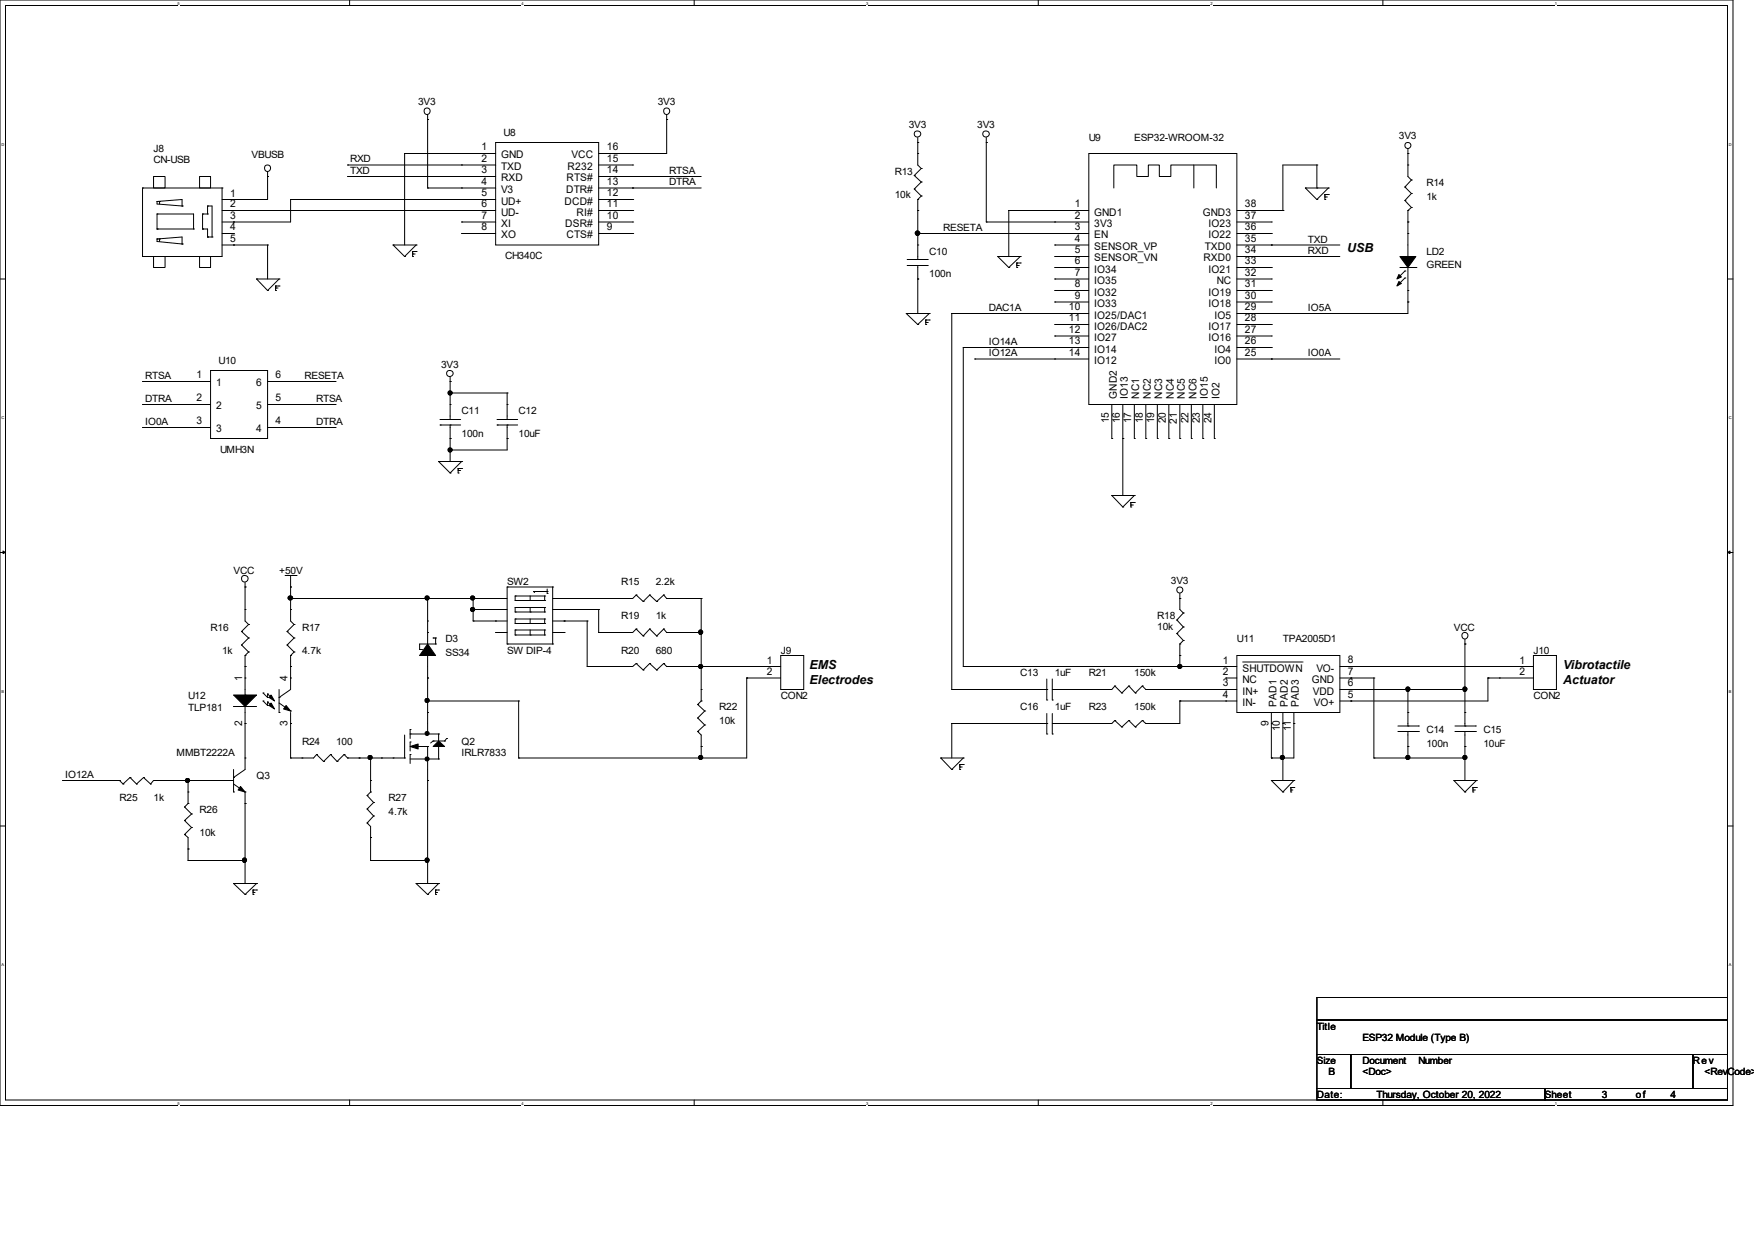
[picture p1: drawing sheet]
<svg xmlns="http://www.w3.org/2000/svg" width="297mm" height="210mm" viewBox="0 0 297 210" stroke-linecap="round" stroke-linejoin="round" font-family="sans-serif">
<path d="M0 0h293.4v187.2h-293.4zM.9 .9h291.5v185.4h-291.5z" fill="none" stroke="#000" stroke-width=".17"/>
<g fill="#fff">
<path d="M30.1 .2h.3v.7h-.3z"/>
<path d="M30.1 186.4h.3v.8h-.3z"/>
</g>
<path d="M59.2 0v.9M59.2 186.3v.9" fill="none" stroke="#000" stroke-width=".17"/>
<g fill="#fff">
<path d="M88.3 .2h.3v.7h-.3z"/>
<path d="M88.3 186.4h.3v.8h-.3z"/>
</g>
<path d="M117.5 0v.9M117.5 186.3v.9" fill="none" stroke="#000" stroke-width=".17"/>
<g fill="#fff">
<path d="M146.6 .2h.4v.7h-.4z"/>
<path d="M146.6 186.4h.4v.8h-.4z"/>
</g>
<path d="M175.8 0v.9M175.8 186.3v.9" fill="none" stroke="#000" stroke-width=".17"/>
<g fill="#fff">
<path d="M204.9 .2h.3v.7h-.3z"/>
<path d="M204.9 186.4h.3v.8h-.3z"/>
</g>
<path d="M234.1 0v.9M234.1 186.3v.9" fill="none" stroke="#000" stroke-width=".17"/>
<g fill="#fff">
<path d="M263.2 .2h.4v.7h-.4z"/>
<path d="M263.2 186.4h.4v.8h-.4z"/>
<path d="M.3 24h.4v.8h-.4z"/>
<path d="M292.7 24h.4v.8h-.4z"/>
<path d="M.3 70.4h.4v.7h-.4z"/>
<path d="M292.7 70.4h.4v.7h-.4z"/>
</g>
<path d="M0 47.2h.9M292.4 47.2h1" fill="none" stroke="#000" stroke-width=".17"/>
<g fill="#fff">
<path d="M.3 116.7h.4v.7h-.4z"/>
<path d="M292.7 116.7h.4v.7h-.4z"/>
</g>
<path d="M0 93.6h.9M.5 93.3l.4 .3-.4 .1zM292.4 93.6h1M292.4 93.6l.5-.3v.4z" fill="none" stroke="#000" stroke-width=".17"/>
<path d="M.5 93.3l.4 .3-.4 .1zM292.4 93.6l.5-.3v.4z" fill="#000"/>
<g fill="#fff">
<path d="M.3 163h.4v.7h-.4z"/>
<path d="M292.7 163h.4v.7h-.4z"/>
</g>
<g fill="none" stroke="#000" stroke-width=".17">
<path d="M72.4 19.5v12.3M112.9 19.5v6.5h-11.6M24.1 31.8h13.5M24.1 31.8h.1M24.1 31.8v11.6M26 29.9h1.9v1.9h-1.9zM26.6 36.2h6.2v2.6M26.6 38.8h6.2M26.6 34.1l4.2-.3v1.1M26.6 38.8h.1M26.6 36.2h.1M26.6 34.1h.1"/>
<path d="M26.6 34.1v.4l4.2 .4M26.6 36.2v2.6M27 34.1h.1M27 34.1v.4M30.8 34.9h.1M32.8 38.8h.1M33.8 29.9h1.8v1.9h-1.8zM34.3 38.8h.1M34.3 36.2h.1M34.3 36.2v2.6M34.3 36.2h.8M34.3 38.8h.8v1.3"/>
<path d="M35.1 34.9h.1M35.1 36.2h.1M35.1 34.9v1.3M35.1 34.9h.8v5.2M37.6 31.8h.1M37.6 39.5h1.9M37.6 35.6h46.3M37.6 31.8v11.6h-13.5M39.5 35.6h.1M39.5 37.6h.1M39.5 33.8h.1M39.5 39.5h.1"/>
<path d="M45.3 29.9h.1M45.3 29.1v4.7h-7.7M49.2 33.8h.1M49.2 33.8v3.8h-11.6M49.2 33.8h34.7M58.8 27.9h.1M58.8 29.9h.1M58.8 29.9h25.1M58.8 27.9h25.1M68.5 26h.1M68.5 26h15.4M68.5 26v15.5"/>
<path d="M72.4 20.2h.1M72.4 31.8h.1M72.4 31.8h11.5M78.1 39.5h5.8M78.1 37.6h5.8M78.1 26h.1M78.1 27.9h.1M78.1 29.9h.1M78.1 31.8h.1M78.1 33.8h.1M78.1 35.6h.1M78.1 37.6h.1"/>
<path d="M78.1 39.5h.1M83.9 24.1h17.4v17.4h-17.4zM101.3 39.5h5.8M101.3 35.6h5.8M101.3 37.6h5.8M101.3 33.8h5.8M101.3 31.8h17.4M101.3 29.9h17.4M101.3 27.9h5.8M107.1 26h.1M107.1 29.9h.1M107.1 31.8h.1"/>
<path d="M107.1 39.5h.1M107.1 37.6h.1M107.1 35.6h.1M107.1 33.8h.1M107.1 27.9h.1M112.9 20.2h.1M154.8 29.7h.1M154.8 32h.1M154.8 29.7l1.2 1.1M154.8 32l1.2 1.2M155.4 35.6h.1M155.4 39.5h.1"/>
<path d="M155.4 24.1h.1M155.4 33.8h.1M155.4 26h.1M155.4 23.3v4.6l.6 .6M155.4 33.8v10.1M155.4 39.5h28.9M156 28.5h.1M156 30.8h.1M156 33.2h.1M156 28.5l-1.2 1.2M156 30.8l-1.2 1.2M156 33.2l-.6 .6"/>
<path d="M167 24.1h.1M167 37.6h.1M167 23.3v14.3M167 37.6h17.3M170.8 35.6h.1M170.8 35.6v7.8M170.8 35.6h13.5M178.6 35.6h.1M178.6 37.6h.1M178.6 39.5h.1M184.3 26h25.1v42.5h-25.1zM188.6 31.8v-3.9h3.8v2h2v-2h1.9v2h1.9v-2h7.7v3.9"/>
<path d="M202.1 27.9v3.9M209.4 39.5h5.8M209.4 35.6h7.8M209.4 37.6h5.8M215.2 39.5h.1M215.2 37.6h.1M215.2 35.6h.1M217.2 35.6h.1M221 31.8l1.9 2M221 31.8h.1M221 31.8h3.9M222.9 27.9h-5.7v7.7"/>
<path d="M222.9 27.9h.1M222.9 31.8h.1M222.9 33.8h.1M222.9 27.9v3.9M224.3 32.9h.1M224.3 33.8h.1M224.3 33.4h.1M224.3 32.9h.6M224.3 32.9v.9M224.3 33.4h.4M224.9 31.8h.1M224.9 32.9h.1"/>
<path d="M224.9 31.8l-2 2M237.8 31.7h.1M237.8 34h.1M237.8 31.7l1.1 1.1M237.8 34l1.1 1.1M238.3 37.6h.1M238.3 26h.1M238.3 39.5h.1M238.3 35.6h.1M238.3 27.9h.1M238.3 25.2v4.7l.6 .6M238.3 35.6v7.8"/>
<path d="M238.9 30.5h.1M238.9 32.8h.1M238.9 35.1h.1M238.9 30.5l-1.1 1.2M238.9 32.8l-1.1 1.2M238.9 35.1l-.6 .5M24.1 43.4h.1M26 43.4h1.9v1.9h-1.9zM26.6 40.5l4.2-.4v1.2M26.6 40.5h.1M26.6 40.5v.4l4.2 .4M27 40.5h.1"/>
<path d="M27 40.5v.4M30.8 41.3h.1M33.8 43.4h1.8v1.9h-1.8zM35.1 40.1h.1M35.1 40.1h.8M35.9 40.1h.1M37.6 41.5h7.7M39.5 41.5h.1M43.4 47.2l1.9 2M43.4 47.2h.1M43.4 47.2h3.8M45.3 41.5h.1"/>
<path d="M45.3 49.2h.1M45.3 41.5v5.7M46.7 48.8h.4M46.7 48.4h.1M46.7 49.2h.1M46.7 48.8h.1M46.7 48.4h.5M46.7 48.4v.8M47.2 47.2h.1M47.2 48.4h.1M47.2 47.2l-1.9 2M66.5 41.5h.1"/>
<path d="M66.5 41.5h3.9M66.5 41.5l2 1.9M68.5 43.4h.1M69.8 43h.5M69.8 42.6h.1M69.8 43.4h.1M69.8 43h.1M69.8 42.6h.6M69.8 42.6v.8M70.4 41.5h.1M70.4 42.6h.1M70.4 41.5l-1.9 1.9"/>
<path d="M153.4 53.1l2 1.8M153.4 53.1h.1M153.4 53.1h3.9M153.6 43.9h.1M153.6 45h.1M153.6 45h3.5M153.6 43.9h3.5M155.4 47.2h.1M155.4 54.9h.1M155.4 45h.1M155.4 43.9h.1M155.4 41.5h.1"/>
<path d="M155.4 45v8.1M156.7 54.2h.1M156.7 54.9h.1M156.7 54.6h.1M156.7 54.2h.6M156.7 54.2v.7M156.7 54.6h.4M157.3 53.1h.1M157.3 54.2h.1M157.3 53.1l-1.9 1.8M161.1 53.1h.1M161.1 53.1v63.7"/>
<path d="M161.1 53.1h23.2M163.1 58.8h.1M163.1 58.8v54.1M163.1 58.8h21.2M168.9 43.4l1.9 1.9M168.9 43.4h.1M168.9 43.4h3.8M170.8 45.3h.1M172.1 45h.5M172.1 44.5h.1M172.1 45.3h.1M172.1 45h.1"/>
<path d="M172.1 44.5h.6M172.1 44.5v.8M172.7 43.4h.1M172.7 44.5h.1M172.7 43.4l-1.9 1.9M178.6 41.5h5.7M178.6 43.4h5.7M178.6 47.2h5.7M178.6 45.3h5.7M178.6 49.2h5.7M178.6 51.1h5.7M178.6 54.9h5.7"/>
<path d="M178.6 56.9h5.7M178.6 41.5h.1M178.6 43.4h.1M178.6 45.3h.1M178.6 47.2h.1M178.6 49.2h.1M178.6 51.1h.1M178.6 53.1h.1M178.6 54.9h.1M178.6 56.9h.1M178.6 58.8h.1M209.4 41.5h17.4"/>
<path d="M209.4 43.4h17.4M209.4 58.8h5.8M209.4 47.2h5.8M209.4 45.3h5.8M209.4 49.2h5.8M209.4 51.1h5.8M209.4 54.9h5.8M209.4 56.9h5.8M215.2 41.5h.1M215.2 43.4h.1M215.2 53.1h.1M215.2 58.8h.1"/>
<path d="M215.2 56.9h.1M215.2 54.9h.1M215.2 51.1h.1M215.2 49.2h.1M215.2 47.2h.1M215.2 45.3h.1M236.8 47.7l.4 .3-.7 .4zM236.8 46.5l.4 .4-.7 .3zM237 43.4h2.7l-1.4 1.9zM237 45.3h2.7M237.8 45.9h.1M237.8 47.1h.1"/>
<path d="M237.8 45.9l-1.2 1.2M237.8 47.1l-1.2 1.2M238.3 51.1h.1M238.3 43.4h.1M238.3 49.2h.1M238.3 45.3v7.8h-28.9M239.7 45.3h.1M24.1 64.6h.1M24.1 68.5h.1M24.1 72.4h.1M24.1 64.6h11.5M24.1 68.5h11.5"/>
<path d="M24.1 72.4h11.5M29.9 64.6h.1M29.9 68.5h.1M29.9 72.4h.1M35.6 62.7h9.7v11.6h-9.7zM45.3 64.6h11.6M45.3 68.5h11.6M45.3 72.4h11.6M51.1 72.4h.1M51.1 68.5h.1M51.1 64.6h.1M74.3 78.1h.1"/>
<path d="M74.3 78.1h3.8M74.3 78.1l1.9 2M74.5 71h3.5M74.5 72h3.5M74.5 71h.1M74.5 72h.1M76.2 74.3h.1M76.2 64.6h.1M76.2 66.5h.1M76.2 76.2h.1M76.2 72h.1M76.2 71h.1"/>
<path d="M76.2 68.5h.1M76.2 63.8v7.2M76.2 72v6.1M76.2 66.5h9.7M77.6 79.7h.4M77.6 79.3h.1M77.6 79.7h.1M77.6 79.3h.5M77.6 79.3v.8M78.1 78.1h.1M78.1 79.3h.1M78.1 78.1l-1.9 2"/>
<path d="M84.2 71h3.4M84.2 72h3.4M84.2 71h.1M84.2 72h.1M85.9 66.5h.1M85.9 74.3h.1M85.9 72h.1M85.9 71h.1M85.9 68.5h.1M85.9 66.5v4.5M85.9 72v4.2h-9.7M165 60.8h19.3"/>
<path d="M165 60.8h.1M178.6 60.8h.1M188.2 74.3h.1M188.2 68.5v5.8M190.1 74.3h.1M190.1 68.5v15.4M192 74.3h.1M192 68.5v5.8M194 74.3h.1M194 68.5v5.8M195.9 74.3h.1M195.9 68.5v5.8"/>
<path d="M197.9 74.3h.1M197.9 68.5v5.8M199.7 74.3h.1M199.7 68.5v5.8M201.7 74.3h.1M201.7 68.5v5.8M203.6 74.3h.1M203.6 68.5v5.8M205.6 74.3h.1M205.6 68.5v5.8M209.4 60.8h17.4M215.2 60.8h.1"/>
<path d="M41.5 99.4h.1M41.5 98.6v6.6l.6 .5M48.3 97.5h1.8M49.2 99.4h.1M49.2 97.5v7.7l.6 .5M50.1 97.5h.1M76.2 80.1h.1M77.6 80.1h.1M85.9 99.4h.1M85.9 99.4v9.7M85.9 99.4h7.7M92.6 99.7v.8"/>
<path d="M93.6 99.4h.1M93.6 99.4v9.7M188.2 83.9l1.9 2M188.2 83.9h.1M188.2 83.9h3.8M190.1 85.9h.1M191.4 85.1h.1M191.4 85.9h.1M191.4 85.5h.1M191.4 85.1h.6M191.4 85.1v.8M191.4 85.5h.5"/>
<path d="M192 83.9h.1M192 85.1h.1M192 83.9l-1.9 2M39.5 117.7h3.9l-1.9 1.9zM39.5 119.6h.1M39.5 119.6h3.9M40.9 106.9h.1M40.9 109.2h.1M40.9 106.9l1.2 1.1M40.9 109.2l1.2 1.2M41.5 112.9h.1M41.5 119.6h.1"/>
<path d="M41.5 117.7h.1M41.5 114.8h.1M41.5 111h.1M41.5 103.2h.1M41.5 111v6.7M41.5 119.6v10.7l-2 1.4M42.1 105.7h.1M42.1 108h.1M42.1 110.4h.1M42.1 105.7l-1.2 1.2M42.1 108l-1.2 1.2M42.1 110.4l-.6 .6"/>
<path d="M44.5 118.7l.8 .8M44.5 117.3l.8 .8M44.5 118.7h.1M44.5 117.3h.1M45.3 119.5h.1M45.3 118.9h.1M45.3 118.1h.1M45.3 117.5h.1M45.3 117.5v.6M45.3 118.9v.6M45.3 118.9l.8 .7M45.3 117.5l.8 .8"/>
<path d="M45.9 119l.6 1.1-.9-.6zM45.9 117.7l.6 1-.9-.6zM47.2 118.1h.1M47.2 116.8v3.9M47.2 119l2 1.4M48.4 119.5l.8 .9-1.2-.3zM48.6 106.9h.1M48.6 109.2h.1M48.6 106.9l1.2 1.1M48.6 109.2l1.2 1.2M49.2 101.3h36.7M49.2 112.9h.1"/>
<path d="M49.2 101.3h.1M49.2 111h.1M49.2 103.2h.1M49.2 114.8h.1M49.2 111v5.8l-2 1.3M49.8 105.7h.1M49.8 108h.1M49.8 110.4h.1M49.8 105.7l-1.2 1.2M49.8 108l-1.2 1.2M49.8 110.4l-.6 .6M71 110h.1"/>
<path d="M71 110h.4M71.4 110h.1M72.4 109.1l1.3 1.9h-2.7zM72.4 101.3h.1M72.4 114.8h.1M72.4 118.7h.1M72.4 111h.1M72.4 107.1h.1M72.4 105.2h.1M72.4 101.3v7.8M72.4 111v13.3M72.4 118.7h15.4"/>
<path d="M73.3 108h.4M73.3 108h.1M73.7 109.1h.1M73.7 108h.1M73.7 108v1.1M73.7 109.1h-2.7v.9M80.1 105.2h.1M80.1 103.2h.1M80.1 101.3h.1M80.1 101.3v3.9M80.1 105.2h5.8M80.1 103.2h5.8"/>
<path d="M83.9 101.3h.1M83.9 103.2h.1M83.9 105.2h.1M83.9 107.1h.1M83.9 107.1h2M85.9 109.1h.1M85.9 109.1h7.7M87.2 101.7h5M87.2 103.6h5M87.2 105.6h5M87.2 107.5h5M87.2 101.7h.1"/>
<path d="M87.2 100.9h.1M87.2 103.6h.1M87.2 102.9h.1M87.2 105.6h.1M87.2 104.8h.1M87.2 107.5h.1M87.2 106.7h.1M87.2 100.9h5M87.2 100.9v.8M87.2 102.9v.7M87.2 104.8v.8M87.2 106.7v.8"/>
<path d="M87.2 102.9h5M87.2 104.8h5M87.2 106.7h5M87.8 118.7h.1M87.8 118.7v9.7M89.7 101.7h.1M89.7 103.6h.1M89.7 105.6h.1M89.7 107.5h.1M89.7 100.9v.8M89.7 102.9v.7M89.7 104.8v.8"/>
<path d="M89.7 106.7v.8M90.3 100.2h.1M90.3 100.2h2.3M90.3 100.2l.2 .1M92.2 100.9h.1M92.2 101.7h.1M92.2 102.9h.1M92.2 103.6h.1M92.2 104.8h.1M92.2 105.6h.1M92.2 106.7h.1M92.2 107.5h.1"/>
<path d="M92.2 100.9v.8M92.2 102.9v.7M92.2 104.8v.8M92.2 106.7v.8M92.6 100.2h.1M92.6 100.5h.1M93.6 109.1h.1M93.6 107.1h1.9M93.6 105.2h5.8M93.6 103.2h7.7M95.5 101.3h.1M95.5 103.2h.1"/>
<path d="M95.5 105.2h.1M95.5 107.1h.1M99.4 112.9h.1M99.4 105.2h.1M99.4 105.2v7.7M101.3 107.1h.1M101.3 103.2h.1M101.3 103.2v3.9M105.2 101.3h.1M105.2 112.9h.1M105.2 107.1h.1M107.7 100.8h.1"/>
<path d="M107.7 112.4h.1M107.7 106.5h.1M107.7 100.8l1.2 1.1M107.7 112.4l1.2 1.1M107.7 106.5l1.2 1.2M107.7 112.4l-.6 .5h-7.7M107.7 100.8l-.6 .5h-13.5M107.7 106.5l-.6 .6h-5.8M108.9 101.9h.1M108.9 113.5h.1M108.9 107.7h.1M110 100.8h.1"/>
<path d="M110 112.4h.1M110 106.5h.1M110 100.8l1.2 1.1M110 112.4l1.2 1.1M110 106.5l1.2 1.2M110 100.8l-1.1 1.1M110 112.4l-1.1 1.1M110 106.5l-1.1 1.2M111.2 101.9h.1M111.2 113.5h.1M111.2 107.7h.1M112.4 100.8l-1.2 1.1"/>
<path d="M112.4 112.4l-1.2 1.1M112.4 106.5l-1.2 1.2M112.4 100.8h.1M112.4 112.4h.1M112.4 106.5h.1M112.4 100.8l.5 .5M112.4 112.4l.5 .5M112.4 106.5l.5 .6M112.9 101.3h.1M112.9 112.9h.1M112.9 107.1h.1M112.9 112.9h19.3"/>
<path d="M112.9 101.3h5.8M112.9 107.1h5.8M114.8 101.3h.1M114.8 107.1h.1M114.8 112.9h.1M118.1 119.3h.1M118.1 119.3l1.2 1.1M118.7 118.7l-.6 .6M118.7 101.3h.1M118.7 107.1h.1M118.7 112.9h.1M118.7 118.7h.1"/>
<path d="M118.7 116.8h.1M118.7 101.3v17.4M126.4 114.8h.1M126.4 112.9h.1M126.4 114.8v13.6h-38.6M126.4 114.8h5.8M132.2 111h3.9v5.8h-3.9zM161.1 116.8h16.1M161.1 116.8h.1M163.1 112.9h46.3M163.1 112.9h.1M174.7 116.8h.1"/>
<path d="M177.2 118.5h.1M177.2 116.8h.1M177.2 115v3.5M178.1 116.8h.1M178.1 118.5h.1M178.1 115v3.5M180.4 116.8h.1M186.3 116.8h.1M188.7 116.2l-.5 .6h-10.1M188.7 116.2h.1M188.7 116.2l1.2 1.1M189.9 117.3h.1"/>
<path d="M191.1 116.2h.1M191.1 116.2l1.1 1.1M191.1 116.2l-1.2 1.1M192.2 117.3h.1M193.4 116.2h.1M193.4 116.2l.6 .6M193.4 116.2l-1.2 1.1M194 116.8h.1M194 116.8h15.4M195.9 116.8h.1M199.2 105h.1M199.2 107.3h.1"/>
<path d="M199.2 105l1.1 1.2M199.2 107.3l1.1 1.2M199.7 118.7h.1M199.7 111h.1M199.7 112.9h.1M199.7 101.3h.1M199.7 109.1h.1M199.7 118.7v3.8h-5.7M199.7 100.5v2.7l.6 .6M199.7 109.1v3.8M199.7 118.7h9.7M200.3 103.8h.1"/>
<path d="M200.3 106.2h.1M200.3 108.5h.1M200.3 103.8l-1.1 1.2M200.3 106.2l-1.1 1.1M200.3 108.5l-.6 .6M207.5 112.9h.1M207.5 114.8h.1M207.5 116.8h.1M207.5 118.7h.1M207.5 114.8h1.9M209.4 111h17.4v9.7h-17.4zM210.3 112.1h10.2"/>
<path d="M220.5 112.1h.1M226.8 116.8h21.2M226.8 112.9h32.8M226.8 114.8h5.8M228.7 118.7h.1M228.7 112.9h.1M228.7 116.8h.1M228.7 114.8h.1M232.6 114.8h.1M232.6 114.8v13.6M238.3 116.8h.1M238.3 116.8v6.1"/>
<path d="M248 109.1h.1M248 116.8h.1M248 108.3v14.6M251.9 114.8h.1M251.9 114.8v3.9h-25.1M251.9 114.8h7.7M253.8 112.9h.1M253.8 114.8h.1M259.6 111h3.9v5.8h-3.9zM0 139.9h.9M10.6 132.2h.1M10.6 132.2h9.6"/>
<path d="M18.3 132.2h.1M20.2 132.2h.1M20.2 132.2l.6 .6M20.8 132.8h.1M22 131.7l1.1 1.1M22 131.7h.1M22 131.7l-1.2 1.1M23.1 132.8h.1M24.3 131.7h.1M24.3 131.7l-1.2 1.1M24.3 131.7l1.2 1.1M25.5 132.8h.1"/>
<path d="M27.9 132.2h.1M31.2 138.9h.1M31.2 136.7h.1M31.2 138.9l1.2 1.2M31.2 136.7l1.2 1.1M31.8 136.1l-.6 .6M31.8 132.2h.1M31.8 136.1h.1M31.8 134.1h.1M31.8 132.2v3.9M32.4 137.8l-1.2 1.1M32.4 137.8h.1"/>
<path d="M35.6 132.2h.1M37.6 132.2h.1M39.5 131.7h.1M39.5 134.1h.1M39.5 132.2h-13.5l-.5 .6M39.5 132.8l2 1.3M39.5 130.3v3.8M40.7 133.2l.8 .9-1.2-.3zM41.5 122.5h.1M41.5 136.1h.1M41.5 134.1h.1M41.5 128.4h.1"/>
<path d="M41.5 134.1v15.5M47.2 120.7h.1M49.2 128.4h.1M49.2 122.5h.1M49.2 120.4h.1M49.2 120.7v7.7M51.1 128.4h.1M53.6 127.8l-.5 .6h-3.9M53.6 127.8h.1M53.6 127.8l1.2 1.1M54.8 128.9h.1M56 127.8l-1.2 1.1"/>
<path d="M56 127.8h.1M56 127.8l1.1 1.1M57.1 128.9h.1M58.3 127.8l-1.2 1.1M58.3 127.8h.1M58.3 127.8l.5 .6M58.8 128.4h.1M58.8 128.4h9.7M60.8 128.4h.1M62.1 139.4l.6 .6v5.7M62.1 137l1.1 1.2M62.1 134.7l1.1 1.2"/>
<path d="M62.1 139.4h.1M62.1 137h.1M62.1 134.7h.1M62.7 128.4h.1M62.7 134.1h.1M62.7 132.2h.1M62.7 128.4v5.7M62.7 134.1l-.6 .6M63.2 138.2h.1M63.2 135.9h.1M63.2 138.2l-1.1 1.2M63.2 135.9l-1.1 1.1"/>
<path d="M64.6 128.4h.1M66.5 128.4h.1M68.5 128.4h.1M68.5 124.5v3.9M69.4 124.3h4.9M69.4 126.4l1.4-.4v.8zM69.4 127.8h.1M69.4 125.6h.1M69.4 123.5h.1M69.4 124.3h.1M69.4 123.5v1.6M69.4 125.6v1.6"/>
<path d="M69.4 127.8v1.5M69.4 128.5h4.9M70.4 126.4h2M72.4 132.2h.1M72.4 124.3h.1M72.4 126.4h.1M72.4 128.5h.1M72.4 128.4h.1M72.4 120.7h.1M72.4 126.4v23.2M73.3 125.5h.1M73.3 125.5h2"/>
<path d="M73.3 125.5l-.4 .3M74.3 128.5h.1M74.3 126.4h.1M74.3 124.3h.1M74.3 124.3v1.2M74.3 126.4v2.1M74.3 125.5l1 .9h-2zM75.3 125.5h.1M75.6 125.1l-.3 .4M75.6 125.1h.1M87.8 128.4h.1M118.1 123.9h.1"/>
<path d="M118.1 121.6h.1M118.1 121.6l1.2 1.2M118.1 123.9l.6 .6v3.9M118.7 126.4h.1M118.7 128.4h.1M119.3 122.8l-1.2 1.1M119.3 120.4l-1.2 1.2M119.3 122.8h.1M119.3 120.4h.1M159.3 128.4l1.8 1.9M159.3 128.4h.1M159.3 128.4h3.8"/>
<path d="M161.1 122.5h16.1M161.1 122.5h.1M161.1 130.3h.1M161.1 122.5v5.9M162.5 129.5h.1M162.5 130.3h.1M162.5 129.9h.1M162.5 129.5h.6M162.5 129.5v.8M162.5 129.9h.4M163.1 128.4h.1M163.1 129.5h.1"/>
<path d="M163.1 128.4l-2 1.9M174.7 122.5h.1M177.2 124.3h.1M177.2 122.5h.1M177.2 120.8v3.5M178.1 122.5h.1M178.1 124.3h.1M178.1 120.8v3.5M180.4 122.5h.1M186.3 122.5h.1M188.7 122l-.5 .5h-10.1M188.7 122h.1"/>
<path d="M188.7 122l1.2 1.1M189.9 123.1h.1M191.1 122h.1M191.1 122l1.1 1.1M191.1 122l-1.2 1.1M192.2 123.1h.1M193.4 122h.1M193.4 122l.6 .5M193.4 122l-1.2 1.1M194 122.5h.1M195.9 122.5h.1M215.2 132.2l2 1.9"/>
<path d="M215.2 128.4h.1M215.2 132.2h.1M215.2 122.5h.1M215.2 132.2h3.8M215.2 120.7v7.7M217.2 128.4h.1M217.2 134.1h.1M217.2 122.5h.1M217.2 120.7v11.5M218.5 133.4h.1M218.5 134.1h.1M218.5 133.8h.1"/>
<path d="M218.5 133.4h.5M218.5 133.4v.7M218.5 133.8h.4M219 122.5h.1M219 132.2h.1M219 133.4h.1M219 120.7v7.7h-3.8M219 132.2l-1.8 1.9M232.6 128.4h15.4M232.6 128.4h.1M236.6 123.9h3.5M236.6 122.9h3.5"/>
<path d="M238.3 126.4h.1M238.3 128.4h.1M238.3 122.9h.1M238.3 123.9h.1M238.3 120.7h.1M238.3 123.9v4.5M240.1 123.9h.1M240.1 122.9h.1M246.1 132.2h.1M246.1 132.2h3.8M246.1 132.2l1.9 1.9M246.3 123.9h3.5"/>
<path d="M246.3 122.9h3.5M248 128.4h.1M248 126.4h.1M248 134.1h.1M248 122.9h.1M248 123.9h.1M248 120.7h.1M248 123.9v8.3M249.3 133.4h.1M249.3 134.1h.1M249.3 133.8h.1M249.3 133.4h.6"/>
<path d="M249.3 133.4v.7M249.3 133.8h.5M249.8 123.9h.1M249.8 122.9h.1M249.9 132.2h.1M249.9 133.4h.1M249.9 132.2l-1.9 1.9M292.4 139.9h1M31.2 141.3h.1M31.2 141.3l.6 .5v3.9M31.8 143.8h.1M31.8 145.7h.1"/>
<path d="M31.8 145.7h9.7M32.4 140.1l-1.2 1.2M32.4 140.1h.1M39.5 149.6l2 1.9M39.5 149.6h.1M39.5 149.6h3.9M41.5 145.7h.1M41.5 151.5h.1M42.8 151.1h.4M42.8 150.7h.1M42.8 151.5h.1M42.8 151.1h.1"/>
<path d="M42.8 150.7h.6M42.8 150.7v.8M43.4 149.6h.1M43.4 150.7h.1M43.4 149.6l-1.9 1.9M62.7 141.8h.1M62.7 145.7h.1M62.7 145.7h9.7M70.4 149.6h.1M70.4 149.6h3.9M70.4 149.6l2 1.9M72.4 145.7h.1"/>
<path d="M72.4 151.5h.1M73.7 150.7h.1M73.7 151.5h.1M73.7 151.1h.1M73.7 150.7h.6M73.7 150.7v.8M73.7 151.1h.4M74.3 149.6h.1M74.3 150.7h.1M74.3 149.6l-1.9 1.9M222.9 178.6h5.8v5.7h-5.8zM222.9 168.9h69.5v3.8h-69.5z"/>
<path d="M222.9 172.7h69.5v5.9h-69.5zM228.7 178.6h57.9v5.7h-57.9zM286.6 178.6h5.8v5.7h-5.8zM222.9 184.3h38.6v2h-38.6zM261.5 184.3h30.9v2h-30.9z"/>
<circle cx="72.3" cy="18.8" r=".54"/>
<circle cx="112.8" cy="18.8" r=".54"/>
<circle cx="45.3" cy="28.5" r=".54"/>
<circle cx="155.3" cy="22.7" r=".55"/>
<circle cx="155.3" cy="39.5" r=".38"/>
<circle cx="166.9" cy="22.7" r=".55"/>
<circle cx="238.3" cy="24.6" r=".52"/>
<circle cx="76.2" cy="63.2" r=".55"/>
<circle cx="76.2" cy="76.2" r=".35"/>
<circle cx="76.2" cy="66.5" r=".35"/>
<circle cx="41.4" cy="98" r=".57"/>
<circle cx="199.7" cy="99.9" r=".52"/>
<circle cx="49.2" cy="101.3" r=".37"/>
<circle cx="72.3" cy="101.3" r=".35"/>
<circle cx="72.3" cy="118.6" r=".35"/>
<circle cx="80" cy="101.3" r=".35"/>
<circle cx="80" cy="103.2" r=".35"/>
<circle cx="118.6" cy="107.1" r=".36"/>
<circle cx="118.6" cy="112.9" r=".35"/>
<circle cx="199.7" cy="112.9" r=".35"/>
<circle cx="238.3" cy="116.7" r=".36"/>
<circle cx="248" cy="107.6" r=".54"/>
<circle cx="248" cy="116.7" r=".36"/>
<circle cx="31.7" cy="132.2" r=".35"/>
<circle cx="62.6" cy="128.3" r=".35"/>
<circle cx="72.3" cy="124.2" r=".35"/>
<circle cx="72.3" cy="128.5" r=".35"/>
<circle cx="118.6" cy="128.3" r=".35"/>
<circle cx="217.1" cy="128.3" r=".35"/>
<circle cx="238.3" cy="128.3" r=".35"/>
<circle cx="248" cy="128.3" r=".35"/>
<circle cx="41.4" cy="145.7" r=".36"/>
<circle cx="72.3" cy="145.7" r=".36"/>
</g>
<g fill="#000">
<path d="M236.8 47.7l.4 .3-.7 .4zM236.8 46.5l.4 .4-.7 .3zM237 43.4h2.7l-1.4 1.9zM39.5 117.7h3.9l-1.9 1.9zM45.9 117.7l.6 1-.9-.6zM72.4 109.1l1.3 1.9h-2.7zM40.7 133.2l.8 .9-1.2-.3zM45.9 119l.6 1.1-.9-.6zM48.4 119.5l.8 .9-1.2-.3zM69.4 126.4l1.4-.4v.8zM74.3 125.5l1 .9h-2z"/>
<circle cx="155.3" cy="39.5" r=".38"/>
<circle cx="76.2" cy="76.2" r=".35"/>
<circle cx="76.2" cy="66.5" r=".35"/>
<circle cx="49.2" cy="101.3" r=".37"/>
<circle cx="72.3" cy="101.3" r=".35"/>
<circle cx="72.3" cy="118.6" r=".35"/>
<circle cx="80" cy="101.3" r=".35"/>
<circle cx="80" cy="103.2" r=".35"/>
<circle cx="118.6" cy="107.1" r=".36"/>
<circle cx="118.6" cy="112.9" r=".35"/>
<circle cx="199.7" cy="112.9" r=".35"/>
<circle cx="238.3" cy="116.7" r=".36"/>
<circle cx="248" cy="116.7" r=".36"/>
<circle cx="31.7" cy="132.2" r=".35"/>
<circle cx="62.6" cy="128.3" r=".35"/>
<circle cx="72.3" cy="124.2" r=".35"/>
<circle cx="72.3" cy="128.5" r=".35"/>
<circle cx="118.6" cy="128.3" r=".35"/>
<circle cx="217.1" cy="128.3" r=".35"/>
<circle cx="238.3" cy="128.3" r=".35"/>
<circle cx="248" cy="128.3" r=".35"/>
<circle cx="41.4" cy="145.7" r=".36"/>
<circle cx="72.3" cy="145.7" r=".36"/>
</g>
<g font-size="2.1">
<text x="228.1" y="42.7">USB</text>
<text x="137" y="113.4">EMS</text>
<text x="264.6" y="113.4">Vibrotactile</text>
<text x="137" y="115.9">Electrodes</text>
<text x="264.6" y="115.9">Actuator</text>
</g>
<g font-size="1.8">
<text x="81.5" y="25.5">1</text>
<text x="81.5" y="27.4">2</text>
<text x="81.5" y="29.4">3</text>
<text x="84.8" y="26.8">GND</text>
<text x="84.8" y="28.8">TXD</text>
<text x="96.1" y="28.8">R232</text>
<text x="96.8" y="26.8">VCC</text>
<text x="102.7" y="25.5">16</text>
<text x="102.7" y="29.4">14</text>
<text x="102.7" y="27.4">15</text>
<text x="38.9" y="33.3">1</text>
<text x="38.9" y="35.1">2</text>
<text x="81.5" y="31.3">4</text>
<text x="81.5" y="33.3">5</text>
<text x="81.5" y="35.1">6</text>
<text x="84.8" y="30.7">RXD</text>
<text x="84.8" y="32.7">V3</text>
<text x="84.8" y="34.6">UD+</text>
<text x="95.6" y="34.6">DCD#</text>
<text x="95.8" y="32.7">DTR#</text>
<text x="95.9" y="30.7">RTS#</text>
<text x="102.7" y="35.1">11</text>
<text x="102.7" y="33.3">12</text>
<text x="102.7" y="31.3">13</text>
<text x="181.9" y="35.1">1</text>
<text x="210.7" y="35.1">38</text>
<text x="38.9" y="37.1">3</text>
<text x="38.9" y="39">4</text>
<text x="38.9" y="41">5</text>
<text x="81.5" y="37.1">7</text>
<text x="81.5" y="39">8</text>
<text x="84.8" y="36.5">UD-</text>
<text x="84.8" y="38.4">XI</text>
<text x="84.8" y="40.4">XO</text>
<text x="95.7" y="38.4">DSR#</text>
<text x="95.9" y="40.4">CTS#</text>
<text x="97.6" y="36.5">RI#</text>
<text x="102.7" y="37.1">10</text>
<text x="102.7" y="39">9</text>
<text x="181.9" y="39">3</text>
<text x="181.9" y="37.1">2</text>
<text x="182" y="41">4</text>
<text x="185.3" y="36.5">GND1</text>
<text x="185.3" y="38.4">3V3</text>
<text x="185.3" y="40.4">EN</text>
<text x="203.6" y="36.5">GND3</text>
<text x="204.6" y="40.4">IO22</text>
<text x="204.6" y="38.4">IO23</text>
<text x="210.7" y="39">36</text>
<text x="210.7" y="37.1">37</text>
<text x="210.7" y="41">35</text>
<text x="181.9" y="44.8">6</text>
<text x="181.9" y="46.7">7</text>
<text x="182" y="42.9">5</text>
<text x="185.3" y="42.3">SENSOR_VP</text>
<text x="185.3" y="44.3">SENSOR_VN</text>
<text x="185.3" y="46.1">IO34</text>
<text x="203.7" y="44.3">RXD0</text>
<text x="204" y="42.3">TXD0</text>
<text x="204.6" y="46.1">IO21</text>
<text x="210.7" y="46.7">32</text>
<text x="210.7" y="44.8">33</text>
<text x="210.7" y="42.9">34</text>
<text x="180.9" y="52.6">10</text>
<text x="181.9" y="48.7">8</text>
<text x="181.9" y="50.6">9</text>
<text x="185.3" y="48.1">IO35</text>
<text x="185.3" y="50">IO32</text>
<text x="185.3" y="52">IO33</text>
<text x="185.3" y="53.9">IO25/DAC1</text>
<text x="204.6" y="52">IO18</text>
<text x="204.6" y="50">IO19</text>
<text x="205.6" y="53.9">IO5</text>
<text x="206" y="48.1">NC</text>
<text x="210.7" y="52.6">29</text>
<text x="210.7" y="50.6">30</text>
<text x="210.7" y="48.7">31</text>
<text x="180.9" y="56.4">12</text>
<text x="180.9" y="58.3">13</text>
<text x="180.9" y="54.4">11</text>
<text x="185.3" y="55.8">IO26/DAC2</text>
<text x="185.3" y="57.7">IO27</text>
<text x="185.3" y="59.7">IO14</text>
<text x="204.6" y="57.7">IO16</text>
<text x="204.6" y="55.8">IO17</text>
<text x="205.6" y="59.7">IO4</text>
<text x="210.7" y="58.3">26</text>
<text x="210.7" y="56.4">27</text>
<text x="210.7" y="54.4">28</text>
<text x="33.3" y="64.1">1</text>
<text x="36.6" y="65.4">1</text>
<text x="43.3" y="65.4">6</text>
<text x="46.7" y="64.1">6</text>
<text x="180.9" y="60.3">14</text>
<text x="185.3" y="61.6">IO12</text>
<text x="205.6" y="61.6">IO0</text>
<text x="210.7" y="60.3">25</text>
<text x="33.3" y="68">2</text>
<text x="33.3" y="71.9">3</text>
<text x="36.6" y="69.3">2</text>
<text x="43.3" y="69.3">5</text>
<text x="46.7" y="71.9">4</text>
<text x="46.7" y="68">5</text>
<text x="187.7" y="71.7" transform="rotate(-90 187.7 71.7)">15</text>
<text x="189.1" y="67.6" transform="rotate(-90 189.1 67.6)">GND2</text>
<text x="189.6" y="71.7" transform="rotate(-90 189.6 71.7)">16</text>
<text x="190.9" y="67.6" transform="rotate(-90 190.9 67.6)">IO13</text>
<text x="191.5" y="71.7" transform="rotate(-90 191.5 71.7)">17</text>
<text x="192.9" y="67.6" transform="rotate(-90 192.9 67.6)">NC1</text>
<text x="193.5" y="71.7" transform="rotate(-90 193.5 71.7)">18</text>
<text x="194.8" y="67.6" transform="rotate(-90 194.8 67.6)">NC2</text>
<text x="195.4" y="71.7" transform="rotate(-90 195.4 71.7)">19</text>
<text x="196.8" y="67.6" transform="rotate(-90 196.8 67.6)">NC3</text>
<text x="197.4" y="71.7" transform="rotate(-90 197.4 71.7)">20</text>
<text x="198.7" y="67.6" transform="rotate(-90 198.7 67.6)">NC4</text>
<text x="199.2" y="71.7" transform="rotate(-90 199.2 71.7)">21</text>
<text x="200.6" y="67.6" transform="rotate(-90 200.6 67.6)">NC5</text>
<text x="201.2" y="71.7" transform="rotate(-90 201.2 71.7)">22</text>
<text x="202.5" y="67.6" transform="rotate(-90 202.5 67.6)">NC6</text>
<text x="203.1" y="71.7" transform="rotate(-90 203.1 71.7)">23</text>
<text x="204.5" y="67.6" transform="rotate(-90 204.5 67.6)">IO15</text>
<text x="205.1" y="71.7" transform="rotate(-90 205.1 71.7)">24</text>
<text x="206.4" y="67.6" transform="rotate(-90 206.4 67.6)">IO2</text>
<text x="36.6" y="73.2">3</text>
<text x="43.3" y="73.2">4</text>
<text x="129.8" y="112.4">1</text>
<text x="207" y="112.4">1</text>
<text x="210.3" y="113.7">SHUTDOWN</text>
<text x="222.8" y="113.7">VO-</text>
<text x="228.2" y="112.4">8</text>
<text x="257.2" y="112.4">1</text>
<text x="41" y="115.4" transform="rotate(-90 41 115.4)">1</text>
<text x="48.7" y="115.4" transform="rotate(-90 48.7 115.4)">4</text>
<text x="129.8" y="114.3">2</text>
<text x="207" y="114.3">2</text>
<text x="207" y="116.2">3</text>
<text x="207" y="118.2">4</text>
<text x="210.3" y="115.7">NC</text>
<text x="210.3" y="117.6">IN+</text>
<text x="210.3" y="119.5">IN-</text>
<text x="216.1" y="119.7" transform="rotate(-90 216.1 119.7)">PAD1</text>
<text x="218" y="119.7" transform="rotate(-90 218 119.7)">PAD2</text>
<text x="219.9" y="119.7" transform="rotate(-90 219.9 119.7)">PAD3</text>
<text x="222.1" y="115.7">GND</text>
<text x="222.2" y="117.6">VDD</text>
<text x="222.4" y="119.5">VO+</text>
<text x="228.2" y="114.3">7</text>
<text x="228.2" y="118.2">5</text>
<text x="228.2" y="116.2">6</text>
<text x="257.2" y="114.3">2</text>
<text x="41" y="122.9" transform="rotate(-90 41 122.9)">2</text>
<text x="48.7" y="122.9" transform="rotate(-90 48.7 122.9)">3</text>
<text x="214.7" y="122.9" transform="rotate(-90 214.7 122.9)">9</text>
<text x="216.7" y="123.9" transform="rotate(-90 216.7 123.9)">10</text>
<text x="218.5" y="123.9" transform="rotate(-90 218.5 123.9)">11</text>
</g>
<g font-size="1.7">
<text x="70.8" y="17.8">3V3</text>
<text x="111.3" y="17.8">3V3</text>
<text x="85.3" y="23">U8</text>
<text x="153.8" y="21.7">3V3</text>
<text x="165.4" y="21.7">3V3</text>
<text x="184.3" y="23.8">U9</text>
<text x="192" y="23.8">ESP32-WROOM-32</text>
<text x="236.8" y="23.6">3V3</text>
<text x="26" y="25.7">J8</text>
<text x="26" y="27.6">CN-USB</text>
<text x="42.6" y="26.8">VBUSB</text>
<text x="59.3" y="27.5">RXD</text>
<text x="59.3" y="29.5">TXD</text>
<text x="113.3" y="29.5">RTSA</text>
<text x="151.5" y="29.5">R13</text>
<text x="113.3" y="31.4">DTRA</text>
<text x="151.5" y="33.4">10k</text>
<text x="241.5" y="31.5">R14</text>
<text x="241.5" y="33.8">1k</text>
<text x="159.7" y="39.1">RESETA</text>
<text x="221.4" y="41.1">TXD</text>
<text x="85.5" y="43.9">CH340C</text>
<text x="157.3" y="43.1">C10</text>
<text x="157.3" y="46.9">100n</text>
<text x="221.4" y="43">RXD</text>
<text x="241.5" y="43.1">LD2</text>
<text x="241.5" y="45.4">GREEN</text>
<text x="167.4" y="52.7">DAC1A</text>
<text x="221.4" y="52.7">IO5A</text>
<text x="167.4" y="58.4">IO14A</text>
<text x="24.6" y="64.2">RTSA</text>
<text x="37" y="61.6">U10</text>
<text x="51.6" y="64.2">RESETA</text>
<text x="74.7" y="62.2">3V3</text>
<text x="167.4" y="60.4">IO12A</text>
<text x="221.4" y="60.4">IO0A</text>
<text x="24.6" y="68.1">DTRA</text>
<text x="24.6" y="72">IO0A</text>
<text x="53.5" y="72">DTRA</text>
<text x="53.5" y="68.1">RTSA</text>
<text x="78.1" y="70.1">C11</text>
<text x="87.8" y="70.1">C12</text>
<text x="37.3" y="76.7">UMH3N</text>
<text x="78.1" y="74">100n</text>
<text x="87.8" y="74">10uF</text>
<text x="39.5" y="97.1">VCC</text>
<text x="47.2" y="97.1">+50V</text>
<text x="85.9" y="99.1">SW2</text>
<text x="105.2" y="99.1">R15</text>
<text x="111" y="99.1">2.2k</text>
<text x="198.2" y="98.9">3V3</text>
<text x="35.6" y="106.8">R16</text>
<text x="51.1" y="106.8">R17</text>
<text x="105.2" y="104.8">R19</text>
<text x="111" y="104.8">1k</text>
<text x="195.9" y="104.8">R18</text>
<text x="195.9" y="106.8">10k</text>
<text x="246.1" y="106.8">VCC</text>
<text x="37.6" y="110.7">1k</text>
<text x="51.1" y="110.7">4.7k</text>
<text x="75.4" y="108.7">D3</text>
<text x="75.4" y="111">SS34</text>
<text x="85.9" y="110.7">SW DIP-4</text>
<text x="105.2" y="110.7">R20</text>
<text x="111" y="110.7">680</text>
<text x="132.2" y="110.7">J9</text>
<text x="209.4" y="108.7">U11</text>
<text x="217.2" y="108.7">TPA2005D1</text>
<text x="259.6" y="110.7">J10</text>
<text x="31.8" y="118.4">U12</text>
<text x="132.2" y="118.4">CON2</text>
<text x="172.7" y="114.5">C13</text>
<text x="178.6" y="114.5">1uF</text>
<text x="184.3" y="114.5">R21</text>
<text x="192" y="114.5">150k</text>
<text x="259.6" y="118.4">CON2</text>
<text x="31.8" y="120.3">TLP181</text>
<text x="121.8" y="120.3">R22</text>
<text x="121.8" y="122.6">10k</text>
<text x="172.7" y="120.3">C16</text>
<text x="178.6" y="120.3">1uF</text>
<text x="184.3" y="120.3">R23</text>
<text x="192" y="120.3">150k</text>
<text x="241.5" y="124.1">C14</text>
<text x="251.1" y="124.1">C15</text>
<text x="11" y="131.7">IO12A</text>
<text x="29.9" y="128">MMBT2222A</text>
<text x="43.4" y="131.9">Q3</text>
<text x="51.1" y="126.1">R24</text>
<text x="56.9" y="126.1">100</text>
<text x="78.1" y="126.1">Q2</text>
<text x="78.1" y="128">IRLR7833</text>
<text x="241.5" y="126.5">100n</text>
<text x="251.1" y="126.5">10uF</text>
<text x="20.2" y="135.7">R25</text>
<text x="26" y="135.7">1k</text>
<text x="33.8" y="137.7">R26</text>
<text x="65.8" y="135.7">R27</text>
<text x="33.8" y="141.6">10k</text>
<text x="65.8" y="138.1">4.7k</text>
<text x="222.9" y="174.3">Title</text>
<text x="230.6" y="176.3">ESP32 Module (Type B)</text>
<text x="222.9" y="180.2">Size</text>
<text x="222.9" y="185.9">Date:</text>
<text x="224.9" y="182">B</text>
<text x="230.6" y="182">&lt;Doc&gt;</text>
<text x="230.6" y="180.2">Document</text>
<text x="233" y="185.9">Thursday, October 20, 2022</text>
<text x="240.1" y="180.2">Number</text>
<text x="261.5" y="185.9">Sheet</text>
<text x="271.2" y="185.9">3</text>
<text x="276.9" y="185.9">of</text>
<text x="282.8" y="185.9">4</text>
<text x="286.6" y="180.2">Re v</text>
<text x="288.5" y="182">&lt;RevC</text>
<text x="293.6" y="182">ode&gt;</text>
</g>
<g font-size=".7">
<text x="30.1" y=".8">5</text>
<text x="88.3" y=".8">4</text>
<text x="146.6" y=".8">3</text>
<text x="204.9" y=".8">2</text>
<text x="263.2" y=".8">1</text>
<text x=".3" y="24.6">D</text>
<text x="292.7" y="24.6">D</text>
<text x=".3" y="71">C</text>
<text x="292.7" y="71">C</text>
<text x=".3" y="117.3">B</text>
<text x="292.7" y="117.3">B</text>
<text x=".3" y="163.6">A</text>
<text x="292.7" y="163.6">A</text>
<text x="30.1" y="187">5</text>
<text x="88.3" y="187">4</text>
<text x="146.6" y="187">3</text>
<text x="204.9" y="187">2</text>
<text x="263.2" y="187">1</text>
</g>
</svg>
